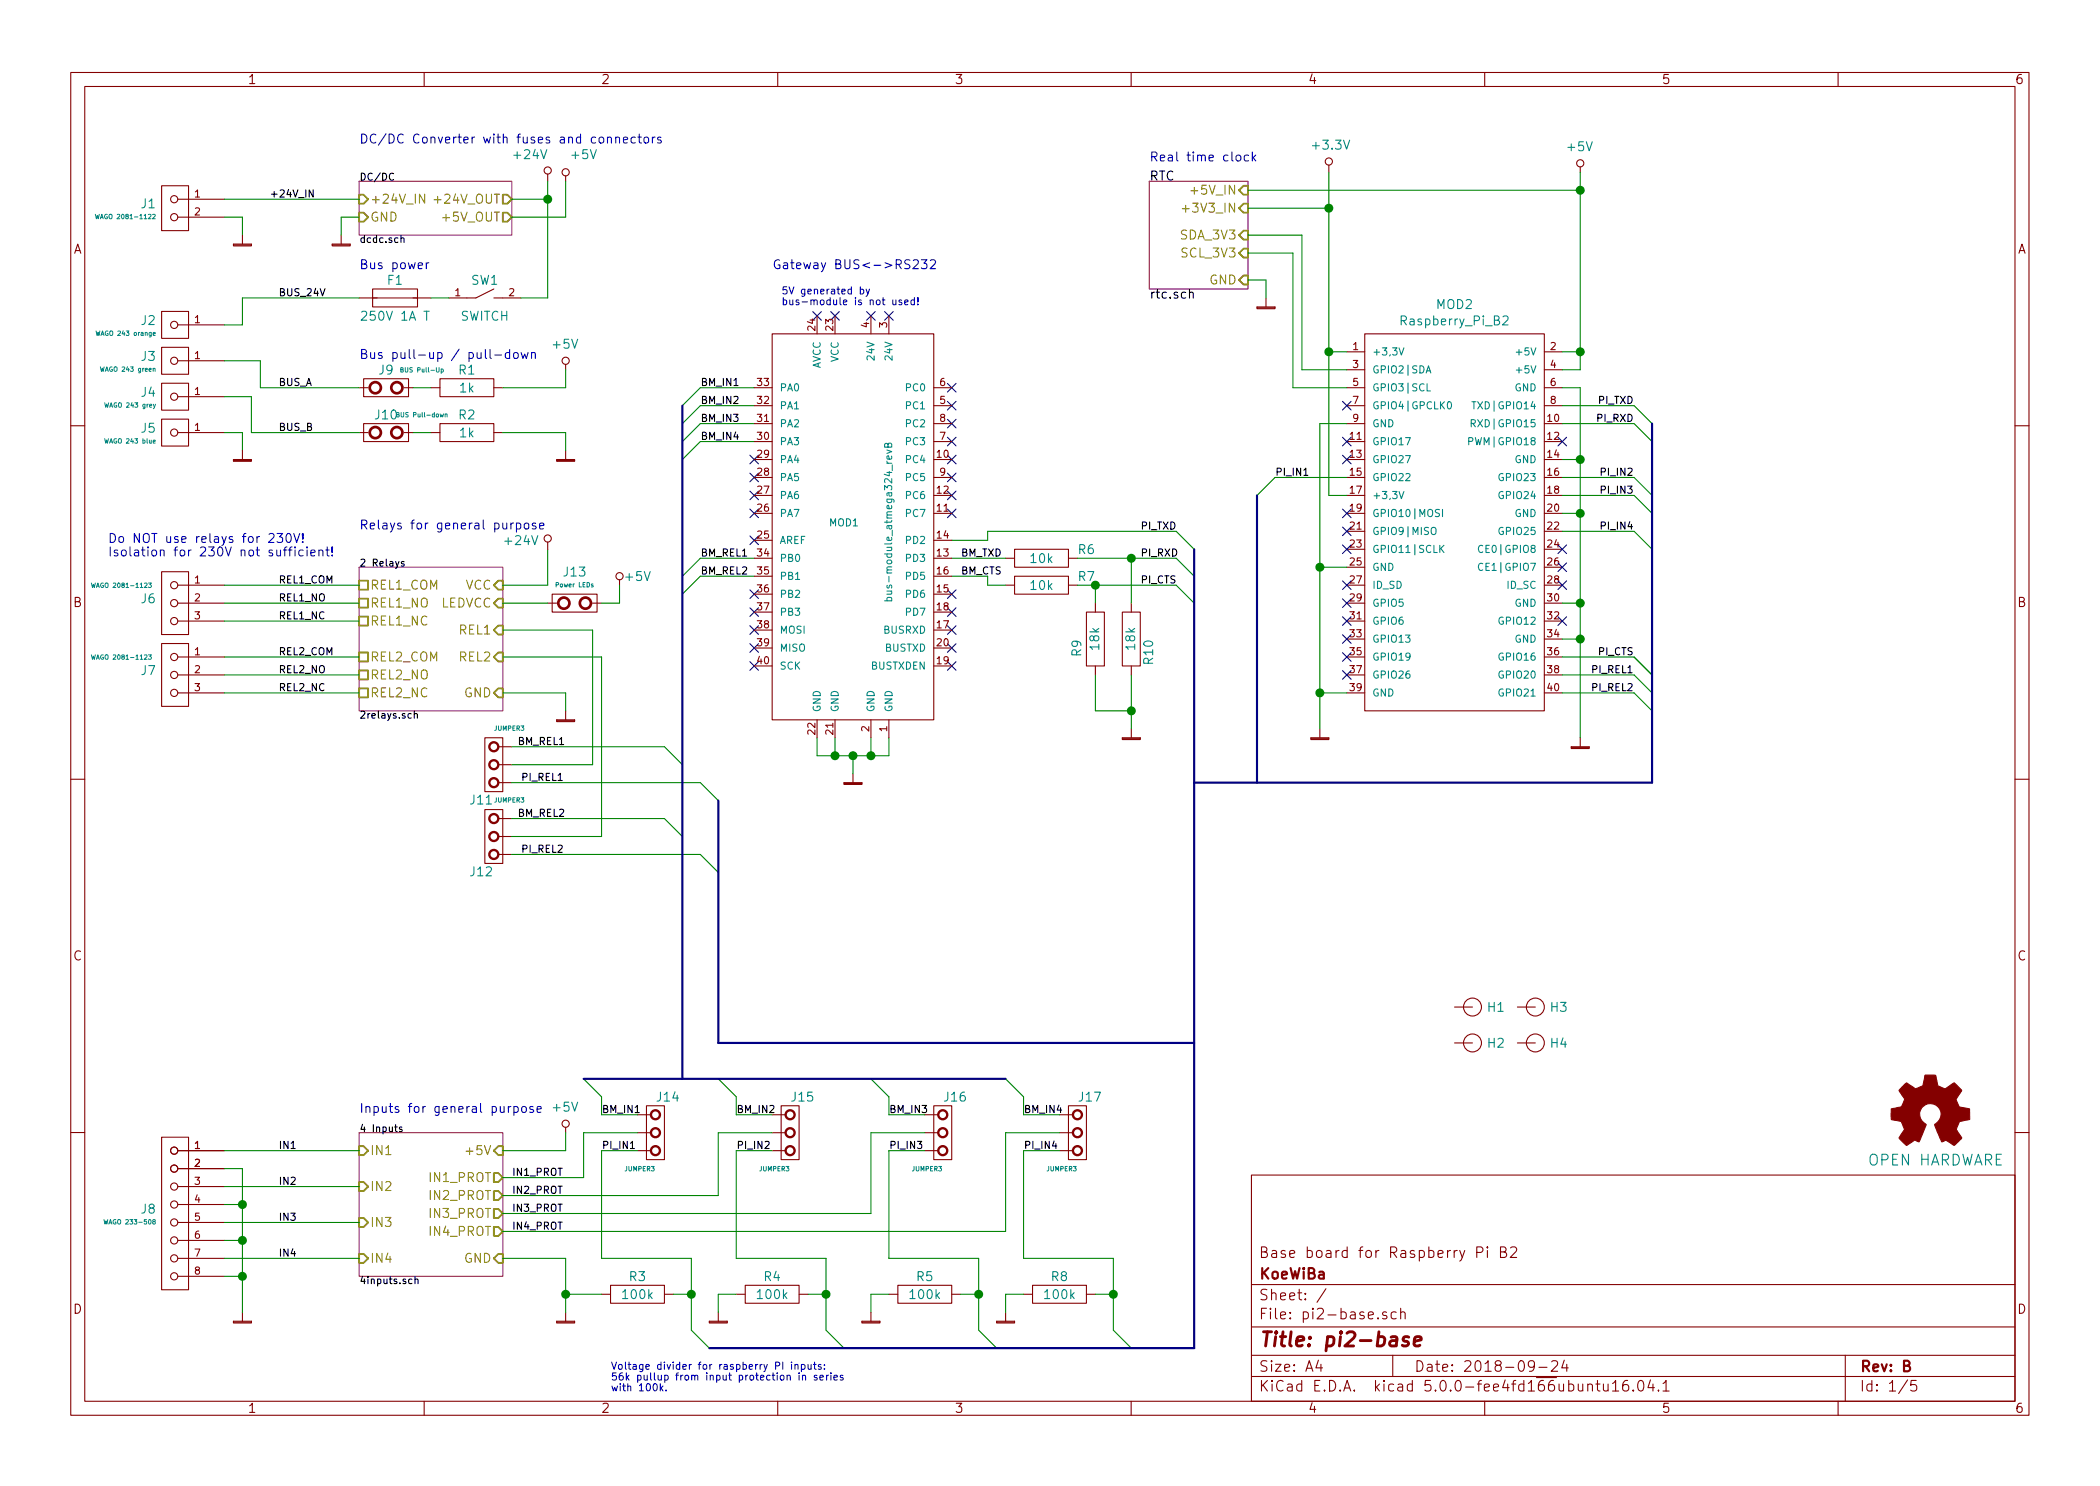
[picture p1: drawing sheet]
<svg xmlns="http://www.w3.org/2000/svg" width="297mm" height="210mm" viewBox="0 0 297 210" stroke-linecap="round" stroke-linejoin="round" font-family="sans-serif">
<g fill="none" stroke="#840000" stroke-width=".15">
<path d="M10 10.3h277v189.9h-277zM12 12.2h273v186.1h-273zM60 10.3v1.9M110 10.3v1.9M160 10.3v1.9M210 10.3v1.9M260 10.3v1.9M22.9 26.3h3.8v6.3h-3.8zM25.1 28.2h6.6M25.1 30.7h6.6M33 34.7h2.6M33 34.5h2.6v.3h-2.6z"/>
<path d="M34.3 33.3v1.2M47 34.7h2.5M47 34.5h2.5v.3h-2.5zM48.3 33.3v1.2M77.5 24.6v1M80 24.9v.7M188 23.4v1M223.5 23.6v.8M22.9 44.1h3.8v3.8h-3.8zM22.9 49.1h3.8v3.9h-3.8zM22.9 54.2h3.8v3.8h-3.8zM22.9 59.3h3.8v3.8h-3.8z"/>
<path d="M25.1 46h6.6M25.1 51h6.6M25.1 56.1h6.6M50.8 54.9h1.3M50.8 42.2h2.5M51.4 53.6h6.4v2.5h-6.4zM51.4 59.9h6.4v2.6h-6.4zM52.7 40.9h6.4v2.5h-6.4zM57.1 54.9h1.3M58.4 42.2h2.6M61 54.9h1.2M62.2 53.6h7.6v2.5h-7.6z"/>
<path d="M62.2 59.9h7.6v2.6h-7.6zM69.8 40.9l-2.5 1.3h-3.8M69.8 42.2h3.9M69.8 54.9h1.3M80 51.6v.7M106.7 59.9h2.5M106.7 54.9h2.5M106.7 57.4h2.5M109.2 47.2h22.9v54.6h-22.9zM115.6 44.7v2.5M118.1 44.7v2.5M123.2 44.7v2.5"/>
<path d="M125.7 44.7v2.5M132.1 59.9h2.5M132.1 54.9h2.5M132.1 57.4h2.5M177.8 43.6h2.5M177.8 43.4h2.5v.3h-2.5zM179.1 42.2v1.2M190.5 49.8h2.5M190.5 59.9h2.5M190.5 52.3h2.5M190.5 54.9h2.5M190.5 57.4h2.5"/>
<path d="M193 47.2h25.4v53.4h-25.4zM218.4 49.8h2.6M218.4 59.9h2.6M218.4 52.3h2.6M218.4 54.9h2.6M218.4 57.4h2.6M10 60.2h2M25.1 61.2h6.6M33 65.1h2.6M33 65h2.6v.3h-2.6zM34.3 63.7v1.3M50.8 61.2h1.3"/>
<path d="M57.1 61.2h1.3M61 61.2h1.2M69.8 61.2h1.3M77.5 76.7v1M78.7 65.1h2.6M78.7 65h2.6v.3h-2.6zM80 63.7v1.3M106.7 62.5h2.5M106.7 65h2.5M106.7 67.6h2.5M106.7 70.1h2.5M106.7 72.6h2.5"/>
<path d="M106.7 79h2.5M106.7 76.4h2.5M132.1 62.5h2.5M132.1 65h2.5M132.1 67.6h2.5M132.1 70.1h2.5M132.1 72.6h2.5M132.1 79h2.5M132.1 76.4h2.5M142.2 79h1.3M143.5 77.7h7.6v2.6h-7.6zM151.1 79h1.3"/>
<path d="M190.5 62.5h2.5M190.5 65h2.5M190.5 67.6h2.5M190.5 70.1h2.5M190.5 72.6h2.5M190.5 75.2h2.5M190.5 77.7h2.5M218.4 62.5h2.6M218.4 65h2.6M218.4 67.6h2.6M218.4 70.1h2.6M218.4 72.6h2.6"/>
<path d="M218.4 75.2h2.6M218.4 77.7h2.6M285 60.2h2M22.9 80.9h3.8v8.9h-3.8zM22.9 91.1h3.8v8.8h-3.8zM25.1 82.8h6.6M25.1 85.3h6.6M25.1 87.9h6.6M25.1 93h6.6M25.1 95.5h6.6M25.1 98h6.6M77.5 85.3h1.2"/>
<path d="M78.1 84.1h6.4v2.5h-6.4zM83.8 85.3h1.3M87.6 82v.8M106.7 84.1h2.5M106.7 81.5h2.5M106.7 89.1h2.5M106.7 86.6h2.5M106.7 94.2h2.5M106.7 91.7h2.5M132.1 84.1h2.5M132.1 81.5h2.5M132.1 89.1h2.5"/>
<path d="M132.1 86.6h2.5M132.1 94.2h2.5M132.1 91.7h2.5M142.2 82.8h1.3M143.5 81.5h7.6v2.6h-7.6zM151.1 82.8h1.3M153.7 86.6h2.5v7.6h-2.5zM154.9 85.3v1.3M154.9 94.2v1.3M158.7 86.6h2.6v7.6h-2.6zM160 85.3v1.3M160 94.2v1.3"/>
<path d="M190.5 80.3h2.5M190.5 82.8h2.5M190.5 85.3h2.5M190.5 87.9h2.5M190.5 90.4h2.5M190.5 93h2.5M190.5 95.5h2.5M190.5 98h2.5M218.4 80.3h2.6M218.4 82.8h2.6M218.4 85.3h2.6M218.4 87.9h2.6"/>
<path d="M218.4 90.4h2.6M218.4 93h2.6M218.4 95.5h2.6M218.4 98h2.6M10 110.3h2M68.6 104.4h2.5v7.6h-2.5zM68.6 114.5h2.5v7.7h-2.5zM70.5 105.7h1.9M70.5 110.7h1.9M70.5 108.2h1.9M70.5 115.8h1.9M70.5 118.4h1.9"/>
<path d="M78.7 102h2.6M78.7 101.8h2.6v.3h-2.6zM80 100.6v1.2M115.6 101.8v2.6M118.1 101.8v2.6M119.4 110.9h2.5M119.4 110.7h2.5v.3h-2.5zM120.6 109.5v1.2M123.2 101.8v2.6M125.7 101.8v2.6M158.7 104.5h2.6M158.7 104.4h2.6v.2h-2.6z"/>
<path d="M160 103.1v1.3M185.4 104.5h2.6M185.4 104.4h2.6v.2h-2.6zM186.7 103.1v1.3M222.2 105.8h2.6M222.2 105.7h2.6v.2h-2.6zM223.5 104.4v1.3M285 110.3h2M70.5 120.9h1.9M80 159.5v.8M90.2 157.7h1.9M91.4 156.5h2.6v7.6h-2.6z"/>
<path d="M109.2 157.7h1.9M110.5 156.5h2.5v7.6h-2.5zM130.8 157.7h1.9M132.1 156.5h2.5v7.6h-2.5zM149.9 157.7h1.9M151.1 156.5h2.6v7.6h-2.6zM205.7 142.5h2.6M205.7 147.6h2.6M214.6 142.5h2.6M214.6 147.6h2.6M10 160.2h2M22.9 160.9h3.8v21.6h-3.8z"/>
<path d="M25.1 162.8h6.6M25.1 165.3h6.6M25.1 167.9h6.6M25.1 170.4h6.6M25.1 173h6.6M25.1 175.5h6.6M25.1 178h6.6M90.2 160.3h1.9M90.2 162.8h1.9M109.2 160.3h1.9M109.2 162.8h1.9M130.8 160.3h1.9"/>
<path d="M130.8 162.8h1.9M149.9 160.3h1.9M149.9 162.8h1.9M177 166.3h108v32h-108zM208.9 177.2h.6a.41 .41 0 0 0 .3-.4 .41 .41 0 0 0-.3-.4h-.6v1.5M210.4 176.4l-.1 .1 .1 .1 .1-.1-.1-.1v.2M210.4 176.9v1M212.2 177.1h.7a.36 .36 0 0 0 .1-.4 .36 .36 0 0 0-.2-.3h-.6v1.5h.6a.4 .4 0 0 0 .3-.4 .4 .4 0 0 0-.3-.4M213.7 176.6l.2-.2 .5 .1a.4 .4 0 0 1 .1 .6l-.9 .8h.9M285 160.2h2M25.1 180.6h6.6M33 187.1h2.6"/>
<path d="M33 186.9h2.6v.3h-2.6zM34.3 185.7v1.2M60 198.3v1.9M78.7 187.1h2.6M78.7 186.9h2.6v.3h-2.6zM80 185.7v1.2M85.1 183.1h1.3M86.4 181.9h7.6v2.5h-7.6zM94 183.1h1.2M100.3 187.1h2.6M100.3 186.9h2.6v.3h-2.6zM101.6 185.7v1.2"/>
<path d="M104.1 183.1h1.3M105.4 181.9h7.6v2.5h-7.6zM110 198.3v1.9M113 183.1h1.3M121.9 187.1h2.6M121.9 186.9h2.6v.3h-2.6zM123.2 185.7v1.2M125.7 183.1h1.3M127 181.9h7.6v2.5h-7.6zM134.6 183.1h1.3M141 187.1h2.5M141 186.9h2.5v.3h-2.5z"/>
<path d="M142.2 185.7v1.2M144.8 183.1h1.2M146 181.9h7.7v2.5h-7.7zM153.7 183.1h1.2M160 198.3v1.9M177 194.8h108M177 191.8h108M177 187.8h108M177 181.8h108M186.5 192.5l-.4 1h1M186.8 193v1M187.6 182.3l-1.3 2"/>
<path d="M194.9 186.5v.1l-.1-.1h.1v.1M196.1 185.7l-.3-.1-.2 .3a.48 .48 0 0 0 .5 .3l.1 .1-.1 .2-.1 .1-.4-.1M197 191.8v3M197.5 185.7a.53 .53 0 0 0-.7 0v.8a.53 .53 0 0 0 .7 0M198.1 185.7a.38 .38 0 0 1 .7 .1v.8M198.1 185.1v1.5M210 198.3v1.9M217 193.2l-.1 .2a.48 .48 0 0 1-.6-.1l-.1-.5a.48 .48 0 0 1 .7-.2l.1 .1a1.19 1.19 0 0 1-.2 1.2l-.5 .1M217.7 193.5h1.1M219.5 192.7l.2-.2h.3a.41 .41 0 0 1 .3 .7l-.9 .8h.9M221.3 192.5l-.4 1h.9M221.6 193v1"/>
<path d="M224.6 196a.41 .41 0 0 1 .6 0v.8M225.7 195.8h.6M226 195.3v1.3l.2 .2h.1M226.8 195.8v.8a.39 .39 0 0 0 .7 .1M227.5 195.8v1M228.1 195.8l.4-.5v1.5M228.1 196.8h.9M230.2 195.3a.59 .59 0 0 0-.7 .7l.1 .7 .2 .1h.3l.2-.1 .1-.5-.2-.2-.4-.1-.3 .3M231 196.7h.1l-.1 .1-.1-.1h.1v.1M231.8 195.5a.35 .35 0 0 1 .4-.2 .35 .35 0 0 1 .2 .3 .78 .78 0 0 1-.4 1.2 .87 .87 0 0 1-.2-1.3zM233.5 195.2l-.4 1.1h.9M233.8 195.8v1"/>
<path d="M234.6 196.7v.1l-.1-.1h.1v.1M235.2 195.8l.5-.5v1.5M235.2 196.8h.9M260 198.3v1.9M261 191.8v6.5M269.8 195.2l-1.2 2M271 195.3h-.7v.7a.62 .62 0 0 1 .7 0l.1 .2-.1 .5-.2 .1h-.3l-.2-.1"/>
<circle cx="24.6" cy="30.7" r=".51"/>
<circle cx="24.6" cy="28.2" r=".51"/>
<circle cx="77.5" cy="24.1" r=".51"/>
<circle cx="80" cy="24.4" r=".51"/>
<circle cx="188" cy="22.9" r=".51"/>
<circle cx="223.5" cy="23.1" r=".51"/>
<circle cx="24.6" cy="46" r=".51"/>
<circle cx="24.6" cy="56.1" r=".51"/>
<circle cx="24.6" cy="51" r=".51"/>
<circle cx="80" cy="51" r=".51"/>
<circle cx="24.6" cy="61.2" r=".51"/>
<circle cx="77.5" cy="76.2" r=".51"/>
<circle cx="24.6" cy="95.5" r=".51"/>
<circle cx="24.6" cy="87.9" r=".51"/>
<circle cx="24.6" cy="98" r=".51"/>
<circle cx="24.6" cy="93" r=".51"/>
<circle cx="24.6" cy="82.8" r=".51"/>
<circle cx="24.6" cy="85.3" r=".51"/>
<circle cx="87.6" cy="81.5" r=".51"/>
<circle cx="80" cy="159" r=".51"/>
<circle cx="208.3" cy="142.5" r="1.27"/>
<circle cx="208.3" cy="147.6" r="1.27"/>
<circle cx="217.2" cy="147.6" r="1.27"/>
<circle cx="217.2" cy="142.5" r="1.27"/>
<circle cx="24.6" cy="167.9" r=".51"/>
<circle cx="24.6" cy="162.8" r=".51"/>
<circle cx="24.6" cy="165.3" r=".51"/>
<circle cx="24.6" cy="170.4" r=".51"/>
<circle cx="24.6" cy="173" r=".51"/>
<circle cx="24.6" cy="175.5" r=".51"/>
<circle cx="24.6" cy="178" r=".51"/>
<circle cx="24.6" cy="180.6" r=".51"/>
</g>
<path d="M199.3 189.2l-.5-.1-.2 .1-.1 .3 .2 .3 .5 .1v.3l-.1 .1-.2 .1-.6-.1M200.1 189.8l.9-.2v-.4l-.6-.1-.2 .1-.1 .2-.1 .8 .1 .1 .2 .1 .5-.1" fill="none" stroke="#840000" stroke-width=".41"/>
<g fill="none" stroke="#008484" stroke-width=".15">
<path d="M51.2 44.2l.1-.2h.3l.2 .2 .1 .2-.1 .2-.7 .7h.8M60 44h.7M197.9 49.2l.3 1 .4-1M201.7 52.8l.4-1 .3 1M201.8 52.5h.5M201.9 54.3v1h.4M204.8 56.9l.2-.1a.53 .53 0 0 1 .3 .5 .53 .53 0 0 1-.3 .6l-.2-.1-.1-.4zM208.1 59.9h.5l.1-.2-.1-.2-.5-.1v1M208.2 56.8h.6M208.3 59.9l.4 .5M208.5 56.8v1.1M212.6 44.8l.2-.1h.3l.2 .1v.3v.2l-.8 .7h.8"/>
<path d="M125.5 63.7l.6 .2-.6 .3M125.6 62.9l.2-.2h.2l.1 .2v.4h-1l.1-.5 .2-.1 .2 .1v.5M126.1 64.5v.3l-.1 .2-.5-.1v-.4h.2l.1 .5M197.9 69.5l.3 1.1 .4-1.1M202.5 74.7l.2-.1a.35 .35 0 0 1 .4 .3v.6a.34 .34 0 0 1-.6 0zM203.6 72.1l-.5 .1v.3l.4 .1 .1 .3-.2 .2-.4-.1M203.8 77.6l.4 .6M204 72.1v1M204.2 77.2l-.5 .5M207.7 62.5l.5-.1 .1-.2v-.2l-.6-.1v1M209.7 77.2a.4 .4 0 0 0-.5 0 .4 .4 0 0 0-.1 .5l.2 .4 .2 .1 .2-.1M209.7 79.8a.4 .4 0 0 0-.5 0 .4 .4 0 0 0-.1 .5l.2 .4h.2l.2-.1"/>
<path d="M125.1 85h1M125.5 85v-.3l.2-.2 .4 .1v.4"/>
</g>
<path d="M50.8 25.6h21.6v7.7h-21.6zM162.6 25.6h13.9v15.3h-13.9zM50.8 80.3h20.3v20.3h-20.3zM50.8 160.3h20.3v20.3h-20.3z" fill="none" stroke="#840084" stroke-width=".15"/>
<g fill="none" stroke="#000" stroke-width=".15">
<path d="M44.3 26.9v1l-.6-1v1M55.7 24.6a.45 .45 0 0 0-.6 .4 .45 .45 0 0 0 .5 .4h.1M56.7 33.7h.4v.6M56.7 33.3v1M103.8 54.6h.6M168.2 41.5l.1-.1a.31 .31 0 0 1 .5 .1v.7M57.1 79.5l-.2-.1-.1 .2v.1l.3 .1v.3h-.3M184.4 67.3h.6M58.6 101h.4v.6M58.6 100.6v1M55.8 159.5h.4M56 159.1v.9l.2 .1"/>
<path d="M56.8 159.5h-.2l-.1 .1v.1l.3 .1v.3h-.3M89.8 157.4h.6M89.2 162.5h.5M58.3 181h-.3l-.2 .1 .1 .5h.4M58.7 181h.4v.6M58.7 180.6v1"/>
</g>
<g fill="none" stroke="#848400" stroke-width=".25">
<path d="M50.8 27.6h.6l.7 .6-.7 .6h-.6zM50.8 30.1h.6l.7 .6-.7 .7h-.6zM71.1 27.6h.7l.6 .6-.6 .6h-.7zM71.1 30.1h.7l.6 .6-.6 .7h-.7zM175.3 35.8l.6-.6h.6v1.2h-.6zM175.3 33.3l.6-.7h.6v1.3h-.6zM175.3 29.5l.6-.7h.6v1.3h-.6zM175.3 26.9l.6-.6h.6v1.3h-.6zM175.3 39.6l.6-.6h.6v1.3h-.6zM50.8 97.4h1.3v1.3h-1.3zM50.8 94.9h1.3v1.2h-1.3zM50.8 92.3h1.3v1.3h-1.3z"/>
<path d="M50.8 82.2h1.3v1.2h-1.3zM50.8 84.7h1.3v1.3h-1.3zM50.8 87.2h1.3v1.3h-1.3zM69.8 85.3l.7-.6h.6v1.3h-.6zM70.5 97.4h.6v1.3h-.6l-.7-.7zM70.5 82.2h.6v1.2h-.6l-.7-.6zM70.5 92.3h.6v1.3h-.6l-.7-.6zM70.5 88.5h.6v1.3h-.6l-.7-.7zM50.8 162.2h.6l.7 .6-.7 .6h-.6zM50.8 167.3h.6l.7 .6-.7 .6h-.6zM50.8 172.3h.6l.7 .7-.7 .6h-.6zM50.8 177.4h.6l.7 .6-.7 .7h-.6z"/>
<path d="M69.8 178l.7-.6h.6v1.3h-.6zM69.8 166h.7l.6 .6-.6 .7h-.7zM69.8 168.5h.7l.6 .7-.6 .6h-.7zM69.8 171.1h.7l.6 .6-.6 .6h-.7zM69.8 173.6h.7l.6 .6-.6 .7h-.7zM70.5 162.2h.6v1.2h-.6l-.7-.6z"/>
</g>
<path d="M60.1 27.5v1.2l-.8-1.2v1.2M61.4 28.3h1M167.2 29.5h1M168.5 27h.9" fill="none" stroke="#848400" stroke-width=".15"/>
<g fill="none" stroke="#000084" stroke-width=".15">
<path d="M115 44.1l1.2 1.2M116.2 44.1l-1.2 1.2M117.5 44.1l1.2 1.2M118.7 44.1l-1.2 1.2M122.6 44.1l1.2 1.2M123.8 44.1l-1.2 1.2M125.1 44.1l1.2 1.2M126.3 44.1l-1.2 1.2M134 54.2l1.2 1.3M134 56.8l1.2 1.2M134 59.3l1.2 1.2M135.2 54.2l-1.2 1.3"/>
<path d="M135.2 56.8l-1.2 1.2M135.2 59.3l-1.2 1.2M189.9 56.8l1.2 1.2M191.1 56.8l-1.2 1.2M106.1 75.8l1.2 1.3M106.1 72l1.2 1.2M106.1 69.5l1.2 1.2M106.1 66.9l1.2 1.3M106.1 64.4l1.2 1.2M107.3 75.8l-1.2 1.3M107.3 72l-1.2 1.2M107.3 69.5l-1.2 1.2"/>
<path d="M107.3 66.9l-1.2 1.3M107.3 64.4l-1.2 1.2M134 61.9l1.2 1.2M134 64.4l1.2 1.2M134 66.9l1.2 1.3M134 69.5l1.2 1.2M134 72l1.2 1.2M135.2 61.9l-1.2 1.2M135.2 64.4l-1.2 1.2M135.2 66.9l-1.2 1.3M135.2 69.5l-1.2 1.2M135.2 72l-1.2 1.2"/>
<path d="M189.9 61.9l1.2 1.2M189.9 64.4l1.2 1.2M189.9 72l1.2 1.2M189.9 74.6l1.2 1.2M189.9 77.1l1.2 1.2M191.1 61.9l-1.2 1.2M191.1 64.4l-1.2 1.2M191.1 72l-1.2 1.2M191.1 74.6l-1.2 1.2M191.1 77.1l-1.2 1.2M220.4 79.6l1.2 1.3M220.4 77.1l1.2 1.2"/>
<path d="M220.4 61.9l1.2 1.2M221.6 61.9l-1.2 1.2M221.6 79.6l-1.2 1.3M221.6 77.1l-1.2 1.2M106.1 93.6l1.2 1.2M106.1 91.1l1.2 1.2M106.1 88.5l1.2 1.3M106.1 83.5l1.2 1.2M106.1 86l1.2 1.2M107.3 93.6l-1.2 1.2M107.3 91.1l-1.2 1.2M107.3 88.5l-1.2 1.3"/>
<path d="M107.3 83.5l-1.2 1.2M107.3 86l-1.2 1.2M134 86l1.2 1.2M134 83.5l1.2 1.2M134 88.5l1.2 1.3M134 91.1l1.2 1.2M134 93.6l1.2 1.2M135.2 86l-1.2 1.2M135.2 83.5l-1.2 1.2M135.2 88.5l-1.2 1.3M135.2 91.1l-1.2 1.2M135.2 93.6l-1.2 1.2"/>
<path d="M189.9 82.2l1.2 1.2M189.9 84.7l1.2 1.2M189.9 87.3l1.2 1.2M189.9 89.8l1.2 1.2M189.9 92.3l1.2 1.3M189.9 94.9l1.2 1.2M191.1 82.2l-1.2 1.2M191.1 84.7l-1.2 1.2M191.1 87.3l-1.2 1.2M191.1 89.8l-1.2 1.2M191.1 92.3l-1.2 1.3M191.1 94.9l-1.2 1.2"/>
<path d="M220.4 82.2l1.2 1.2M220.4 87.3l1.2 1.2M221.6 82.2l-1.2 1.2M221.6 87.3l-1.2 1.2"/>
</g>
<g fill="none" stroke="#0000c2" stroke-width=".15">
<path d="M85.9 19.5h.1a.31 .31 0 0 1 .5 .1v.6M87.1 19.5a.31 .31 0 0 1 .5 .1v.6M87.1 19.4v.8M88.2 19.8l.6-.1-.1-.2-.3-.1-.2 .2v.6h.5M89.9 19.5l-.4-.1-.2 .2v.4l.1 .2h.5M90.2 19.4h.5M90.4 19v1.1l.1 .1h.2M91.1 19.5l.2-.1 .4 .1v.5l-.1 .2h-.3l-.2-.1zM92.3 19.4v.8M92.7 19.4l-.3 .1-.1 .1M93.5 19.5a.31 .31 0 0 0-.5 .1l.1 .2h.3l.1 .2-.1 .2h-.4M60.3 37.2v.8"/>
<path d="M60.7 37.2h-.3l-.1 .2M129.2 36.9l.2-.2h.3l.1 .2 .1 .2-.1 .2-.7 .7h.8M130.3 36.7h.8l-.4 .5 .4 .2v.5l-.2 .1h-.4l-.2-.1M131.6 36.9l.2-.2h.3l.2 .2v.2v.2l-.8 .7h.8M175 22l.3-.1 .2 .3v.3l-.1 .2-.3 .1-.3-.3v-.3zM176.6 22l-.4-.1-.2 .3 .1 .5h.5M177.1 21.5v1.3M177.3 22.3l.3 .5M177.6 21.9l-.5 .5M69.3 49.4v1.1l.2 .2M70 50.2h.9M72.1 49.9h-.4l-.2 .2v.4l.1 .2h.5"/>
<path d="M72.1 49.4v1.3M72.7 49.9h.4l.2 .2v.4l-.1 .2h-.3l-.2-.1-.1-.5zM73.7 49.9l.3 .8 .2-.6 .2 .6 .3-.8M75.2 50v-.1a.31 .31 0 0 1 .5 .2v.6M75.2 49.9v.8M121.7 41l.3-.1 .2 .2-.1 .4h-.4M121.7 40.6v1M122.5 40.9l.3 .7M123 40.9l-.3 .9-.2 .1M126.3 42.4v.7h.3l.1-.1M126.7 42.4v.7M127.5 42.5a.23 .23 0 0 0-.2-.1 .23 .23 0 0 0-.1 .2l.4 .3-.2 .2h-.2"/>
<path d="M128 42.8l.4-.1v-.2l-.3-.1-.1 .2v.5h.4M129.3 42.5l-.3-.1-.1 .2v.5h.4M129.3 42.1v1M129.8 43v.1M129.8 42.1v.6M38 75.6l.2-.1h.3l.2 .1 .1 .2-.1 .2-.7 .8h.8M39.2 75.5h.8l-.5 .5 .4 .1v.5l-.2 .2h-.3l-.2-.2M40.1 77.8h.5M40.6 75.6a.28 .28 0 0 1 .3-.1 .28 .28 0 0 1 .2 .2 .64 .64 0 0 1-.3 1.1l-.3-.3v-.2zM40.6 77.4l-.3 .2v1.1M40.8 77.8h.5M41.3 77.4l-.3 .2v1.1"/>
<path d="M41.6 75.5l.4 1.3 .4-1.3M41.7 77.4v.1M41.7 77.8v.9M42.8 76.6v.2l-.1-.1 .1-.1v.2M42.8 75.5v.8l.1-.7-.1-.1-.1 .1 .1 .7M42.9 77.9l-.4-.1-.2 .2v.4l.1 .2h.5M43.4 77.4v.1h.1l-.1-.1v.1M43.4 77.8v.9M44 78.2l.6-.1-.1-.2-.4-.1-.1 .2v.6h.5M45.1 77.9l.2-.1 .3 .1 .1 .8M45.1 77.8v.9M46.1 77.8h.5"/>
<path d="M46.3 77.4v1.1v.1l.3 .1M47 78.5v.2M47 77.4v.8M72.6 74l-.2 .1-.1 .1M73.1 74.1l.3-.1 .3 .2v.4l-.2 .2h-.4M73.1 74v1.3M74.3 74.1l.3-.1 .2 .1v.5l-.1 .2h-.3l-.3-.2v-.4zM75.8 74.1a.32 .32 0 0 0-.5 .1l.1 .2h.3l.1 .2-.1 .2h-.4M76.3 74.4l.6-.1v-.2l-.4-.1-.2 .2 .1 .6h.5M72.3 156.6h-.3l-.1 .2M72.7 156.6h.4l.2 .2v.4l-.1 .1h-.5M72.7 156.6v1.2"/>
<path d="M73.8 156.7l.2-.1 .4 .1v.5l-.1 .1-.3 .1-.2-.1zM75.4 156.6a.31 .31 0 0 0-.5 .1l.1 .2 .3 .1 .2 .2-.2 .2-.4-.1M76 157l.6-.1-.1-.3h-.4l-.1 .1v.6h.5M93.4 195.8v1M93.5 196.4l.3 .4M93.8 196.1l-.4 .4M94.2 196.7v.1M112 192.7v.1M112 193.1v.6M112.4 193.2l.2-.1h.3v.6M112.4 193.1v.6M113 194.3h.1"/>
<path d="M113 194.6v.7M113.4 193.1h.3l.2 .2-.1 .4h-.4M113.4 193.1v1M113.5 194.7l.2-.1h.2v.7M113.5 194.6v.7M114.3 193.1l.1 .6h.2l.1-.1M114.7 193.1v.6M115.1 193.1h.3M115.2 192.7v.9l.2 .1M115.5 194.6a.23 .23 0 0 0-.2 0 .23 .23 0 0 0-.1 .2l.4 .3-.2 .2-.2-.1M116 194.9l.5-.1-.1-.2h-.3l-.1 .1v.5h.4M116.1 193.1a.23 .23 0 0 0-.2 0 .23 .23 0 0 0-.2 .2l.5 .2-.2 .2h-.3"/>
<path d="M116.6 193.6v.1M116.6 193.1v.1M116.9 194.6v.7M117.2 194.6h-.2l-.1 .2M117.5 194.3h.1M117.5 194.6v.7M118 194.9l.4-.1v-.2h-.3l-.1 .1v.5h.4M119.2 194.6h-.2l-.2 .1 .2 .2 .2 .1v.2h-.4"/>
</g>
<g fill="none" stroke="#008400" stroke-width=".15">
<path d="M31.7 28.2h19.1M31.7 30.7h2.6v2.6M50.8 30.7h-2.5v2.6M72.4 28.2h5.1M77.5 25.6v16.6h-3.8M80 25.6v5.1h-7.6M176.5 33.3h7.6v19h6.4M176.5 35.8h6.4v19.1h7.6M176.5 29.5h11.5M176.5 26.9h47M176.5 39.6h2.6v2.6M188 24.4v45.7h2.5"/>
<path d="M223.5 24.4v27.9h-2.5M31.7 51h5.1v3.9h14M31.7 56.1h3.9v5.1h15.2M50.8 42.2h-16.5v3.8h-2.6M58.4 54.9h2.6M61 42.2h2.5M80 52.3v2.6h-8.9M106.7 59.9h-7.6l-2.6 2.6M106.7 54.9h-7.6l-2.6 2.5M106.7 57.4h-7.6l-2.6 2.5M188 49.8h2.5M190.5 59.9h-3.8v43.2"/>
<path d="M221 57.4h10.1l2.6 2.5M221 59.9h10.1l2.6 2.6M221 49.8h2.5M221 54.9h2.5v49.5M31.7 61.2h2.6v2.5M58.4 61.2h2.6M71.1 61.2h8.9v2.5M77.5 77.7v5.1h-6.4M106.7 79h-7.6l-2.6 2.5M106.7 62.5h-7.6l-2.6 2.5M134.6 76.4h5.1v-1.2h26.7l2.5 2.5M134.6 79h7.6"/>
<path d="M152.4 79h14l2.5 2.5M160 79v6.3M190.5 67.6h-10.2l-2.5 2.5M221 70.1h10.1l2.6 2.5M221 72.6h2.5M221 65h2.5M221 75.2h10.1l2.6 2.5M221 67.6h10.1l2.6 2.5M31.7 98h19.1M31.7 85.3h19.1M31.7 82.8h19.1M31.7 87.9h19.1"/>
<path d="M31.7 93h19.1M31.7 95.5h19.1M71.1 98h8.9v2.6M71.1 85.3h6.4M71.1 93h14v25.4h-12.7M71.1 89.1h12.7v19.1h-11.4M87.6 82.8v2.5h-2.5M106.7 81.5h-7.6l-2.6 2.6M134.6 81.5h5.1v1.3h2.5M154.9 85.3v-2.5h11.5l2.5 2.5M154.9 95.5v5.1h5.1M160 95.5v7.6"/>
<path d="M186.7 98h3.8M186.7 80.3h3.8M221 98h10.1l2.6 2.6M221 90.4h2.5M221 85.3h2.5M221 93h10.1l2.6 2.5M221 95.5h10.1l2.6 2.5M72.4 105.7h21.6l2.5 2.5M72.4 115.8h21.6l2.5 2.6M72.4 110.7h26.7l2.5 2.6M115.6 104.4v2.5h10.1v-2.5M118.1 104.4v2.5"/>
<path d="M120.6 106.9v2.6M123.2 104.4v2.5M72.4 120.9h26.7l2.5 2.5M82.5 152.6l2.6 2.6v2.5h5.1M101.6 152.6l2.5 2.6v2.5h5.1M123.2 152.6l2.5 2.6v2.5h5.1M142.2 152.6l2.6 2.6v2.5h5.1M31.7 165.3h2.6v20.4M31.7 162.8h19.1M31.7 167.9h19.1M31.7 173h19.1M31.7 178h19.1"/>
<path d="M31.7 175.5h2.6M31.7 170.4h2.6M71.1 178h8.9v7.7M80 160.3v2.5h-8.9M90.2 162.8h-5.1v15.2h12.7v10.2l2.5 2.5M90.2 160.3h-7.7v6.3h-11.4M109.2 162.8h-5.1v15.2h12.7v10.2l2.6 2.5M109.2 160.3h-7.6v8.9h-30.5M130.8 162.8h-5.1v15.2h12.7v10.2l2.6 2.5M130.8 160.3h-7.6v11.4h-52.1M149.9 162.8h-5.1v15.2h12.7v10.2l2.5 2.5M149.9 160.3h-7.7v13.9h-71.1"/>
<path d="M31.7 180.6h2.6M80 183.1h5.1M95.2 183.1h2.6M104.1 183.1h-2.5v2.6M114.3 183.1h2.5M125.7 183.1h-2.5v2.6M135.9 183.1h2.5M144.8 183.1h-2.6v2.6M154.9 183.1h2.6"/>
</g>
<path d="M52.7 42.2h6.4" fill="none" stroke="#840000" stroke-width=".14"/>
<g fill="none" stroke="#840000" stroke-width=".38">
<circle cx="53.1" cy="54.9" r=".79"/>
<circle cx="56.1" cy="54.9" r=".79"/>
<circle cx="53.1" cy="61.2" r=".79"/>
<circle cx="56.1" cy="61.2" r=".79"/>
<circle cx="79.8" cy="85.3" r=".79"/>
<circle cx="82.8" cy="85.3" r=".79"/>
</g>
<g fill="none" stroke="#008484" stroke-width=".14">
<path d="M13.5 30.3l.1 .7 .2-.5 .1 .5 .1-.7M21.6 30.4l.2-.1 .2 .2-.4 .5h.4M13.6 46.8l.1 .7 .2-.5 .1 .5 .1-.7M14.2 51.9l.2 .6 .1-.4 .1 .4 .1-.6M21.7 47.2h.3l-.1-.1-.2-.1v.1v.3h.2M21.7 52.2l.2-.1v.4M22 57.2l-.3 .6M56.7 52.3h.2l.1-.2-.3-.1v.6h.2l.1-.2-.1-.1M62.3 58.6l.1 .4 .1-.3 .1 .3 .1-.4M62.4 52.6h.2l.1-.1-.1-.3h-.2v.7M63 58.6h.2v.4M63 58.6v.4"/>
<path d="M14.8 62.1l.2 .6 .1-.5 .1 .5 .1-.6M21.7 62.5l.3-.1-.1-.1h-.1l-.1 .1v.3h.2M12.9 82.5l.2 .6 .1-.4 .1 .4 .2-.6M12.9 92.7l.2 .6 .1-.5 .1 .5 .2-.6M21 82.5h.4l-.2 .2 .2 .1v.2l-.1 .1h-.3M21 92.7h.4l-.2 .2 .2 .1v.2l-.1 .1-.3-.1M83.9 82.6h-.2l-.1 .1 .3 .3-.1 .1-.2-.1M14.7 172.6l.2 .6 .1-.5 .1 .5 .1-.6M21.7 172.8l-.1-.1 .1-.1h.2v.2l-.3 .1 .1 .3 .3-.1-.2-.3"/>
</g>
<g fill="#008400" stroke="#008400" stroke-width=".25">
<circle cx="188" cy="49.8" r=".51"/>
<circle cx="186.7" cy="80.3" r=".51"/>
<circle cx="186.7" cy="98" r=".51"/>
<circle cx="223.5" cy="49.8" r=".51"/>
<circle cx="223.5" cy="90.4" r=".51"/>
<circle cx="223.5" cy="85.3" r=".51"/>
<circle cx="223.5" cy="72.6" r=".51"/>
<circle cx="223.5" cy="65" r=".51"/>
<circle cx="118.1" cy="106.9" r=".51"/>
<circle cx="123.2" cy="106.9" r=".51"/>
<circle cx="120.7" cy="106.9" r=".51"/>
<circle cx="223.5" cy="26.9" r=".51"/>
<circle cx="188" cy="29.5" r=".51"/>
<circle cx="160" cy="100.6" r=".51"/>
<circle cx="154.9" cy="82.8" r=".51"/>
<circle cx="160" cy="79" r=".51"/>
<circle cx="77.5" cy="28.2" r=".51"/>
<circle cx="34.3" cy="180.6" r=".51"/>
<circle cx="34.3" cy="175.5" r=".51"/>
<circle cx="34.3" cy="170.4" r=".51"/>
<circle cx="97.8" cy="183.1" r=".51"/>
<circle cx="116.8" cy="183.1" r=".51"/>
<circle cx="138.4" cy="183.1" r=".51"/>
<circle cx="157.5" cy="183.1" r=".51"/>
<circle cx="80" cy="183.1" r=".51"/>
</g>
<path d="M96.5 57.4v95.2M233.7 59.9v50.8h-64.8M168.9 77.7v113h-68.6M177.8 70.1v40.6M101.6 113.3v34.3h67.3M82.5 152.6h59.7" fill="none" stroke="#000084" stroke-width=".3"/>
<g fill="none" stroke="#840000" stroke-width=".33">
<circle cx="69.8" cy="115.8" r=".63"/>
<circle cx="69.8" cy="110.7" r=".63"/>
<circle cx="69.8" cy="108.2" r=".63"/>
<circle cx="69.8" cy="105.7" r=".63"/>
<circle cx="69.8" cy="118.4" r=".63"/>
<circle cx="69.8" cy="120.9" r=".63"/>
<circle cx="92.7" cy="157.7" r=".63"/>
<circle cx="111.8" cy="157.7" r=".63"/>
<circle cx="133.3" cy="157.7" r=".63"/>
<circle cx="152.4" cy="157.7" r=".63"/>
<circle cx="92.7" cy="162.8" r=".63"/>
<circle cx="92.7" cy="160.3" r=".63"/>
<circle cx="111.8" cy="160.3" r=".63"/>
<circle cx="111.8" cy="162.8" r=".63"/>
<circle cx="133.3" cy="160.3" r=".63"/>
<circle cx="133.3" cy="162.8" r=".63"/>
<circle cx="152.4" cy="160.3" r=".63"/>
<circle cx="152.4" cy="162.8" r=".63"/>
</g>
<path d="M269.1 153.7l.6-.5 1.2 .8h.3l.8-.4 .3-1.5h1.3h.2l.3 1.5 1 .5 1.3-.9 1.1 1-.2 .3a1.79 1.79 0 0 0-.6 1.2l.4 .9 1.5 .3v1.5l-1.4 .3-.5 1.1 .8 1.2-.1 .2-1 .9-1.2-.8-.5 .3-1.1-2.5a1.54 1.54 0 0 0 .4-2.6 1.54 1.54 0 0 0-2.5 1 1.97 1.97 0 0 0 1 1.6l-1.1 2.5-.6-.3-1.2 .7-1-1 .8-1.2-.5-1.1-1.4-.3v-1.5l1.2-.2a.83 .83 0 0 0 .6-.8l.1-.4-.8-1.2z" fill="#840000" stroke="#840000" stroke-width=".15"/>
<text font-size="2.8" fill="#840000" x="178" y="190.5">Title: pi2-base</text>
<text font-size="2.1" fill="#008484" x="264.2" y="164.9">OPEN HARDWARE</text>
<g font-size="2.1" fill="#840000">
<text x="178" y="178">Base board for Raspberry Pi B2</text>
<text x="178" y="184">Sheet: /</text>
<text x="178" y="181">KoeWiBa</text>
<text x="178" y="186.7">File: pi2-base.sch</text>
<text x="178" y="196.9">KiCad E.D.A. kicad 5.0.0-fee4fd166ubuntu16.04.1</text>
<text x="178" y="194.1">Size: A4</text>
<text x="200" y="194.1">Date: 2018-09-24</text>
<text x="263" y="194.1">Rev: B</text>
<text x="263" y="196.9">Id: 1/5</text>
</g>
<g font-size="1.8" fill="#840000">
<text x="35" y="11.9">1</text>
<text x="85" y="11.9">2</text>
<text x="135" y="11.9">3</text>
<text x="185" y="11.9">4</text>
<text x="235" y="11.9">5</text>
<text x="285" y="11.9">6</text>
<text x="10.4" y="35.9">A</text>
<text x="285.4" y="35.9">A</text>
<text x="10.4" y="85.9">B</text>
<text x="285.4" y="85.9">B</text>
<text x="10.4" y="135.9">C</text>
<text x="285.4" y="135.9">C</text>
<text x="10.4" y="185.9">D</text>
<text x="285.4" y="185.9">D</text>
<text x="35" y="199.9">1</text>
<text x="85" y="199.9">2</text>
<text x="135" y="199.9">3</text>
<text x="185" y="199.9">4</text>
<text x="235" y="199.9">5</text>
<text x="285" y="199.9">6</text>
</g>
<g font-size="1.8" fill="#0000c2">
<text x="50.8" y="20.3">DC/DC Converter with fuses and connectors</text>
<text x="162.6" y="22.9">Real time clock</text>
<text x="50.8" y="38.1">Bus power</text>
<text x="109.2" y="38.1">Gateway BUS&lt;-&gt;RS232</text>
<text x="50.8" y="50.8">Bus pull-up / pull-down</text>
<text x="15.2" y="76.8">Do NOT use relays for 230V!</text>
<text x="50.8" y="74.9">Relays for general purpose</text>
<text x="15.2" y="78.7">Isolation for 230V not sufficient!</text>
<text x="50.8" y="157.5">Inputs for general purpose</text>
</g>
<g font-size="1.8" fill="#008484">
<text x="72.8" y="22.5">+24V</text>
<text x="80.9" y="22.5">+5V</text>
<text x="185.9" y="21.2">+3.3V</text>
<text x="221.8" y="21.4">+5V</text>
<text x="20" y="29.5">J1</text>
<text x="54.9" y="40.3">F1</text>
<text x="66.7" y="40.3">SW1</text>
<text x="20" y="46">J2</text>
<text x="51.7" y="45.4">250V 1A T</text>
<text x="65.1" y="45.4">SWITCH</text>
<text x="198.4" y="46">Raspberry_Pi_B2</text>
<text x="203.2" y="43.7">MOD2</text>
<text x="20" y="51.1">J3</text>
<text x="53.6" y="53">J9</text>
<text x="64.9" y="53">R1</text>
<text x="78.3" y="49.3">+5V</text>
<text x="20" y="56.2">J4</text>
<text x="53.1" y="59.4">J10</text>
<text x="64.9" y="59.4">R2</text>
<text x="65.1" y="55.5">1k</text>
<text x="20" y="61.2">J5</text>
<text x="65.1" y="61.9">1k</text>
<text x="71.6" y="77.1">+24V</text>
<text x="79.8" y="81.6">J13</text>
<text x="88.6" y="82.2">+5V</text>
<text x="145.8" y="79.7">10k</text>
<text x="145.8" y="83.5">10k</text>
<text x="152.6" y="78.4">R6</text>
<text x="20" y="85.4">J6</text>
<text x="20" y="95.5">J7</text>
<text x="153" y="92.9" transform="rotate(-90 153 92.9)">R9</text>
<text x="155.5" y="91.9" transform="rotate(-90 155.5 91.9)">18k</text>
<text x="160.6" y="91.9" transform="rotate(-90 160.6 91.9)">18k</text>
<text x="163.1" y="93.9" transform="rotate(-90 163.1 93.9)">R10</text>
<text x="66.6" y="113.8">J11</text>
<text x="66.6" y="124">J12</text>
<text x="210.5" y="143.2">H1</text>
<text x="219.4" y="143.2">H3</text>
<text x="210.5" y="148.3">H2</text>
<text x="219.4" y="148.3">H4</text>
<text x="93" y="155.9">J14</text>
<text x="112" y="155.9">J15</text>
<text x="133.6" y="155.9">J16</text>
<text x="152.7" y="155.9">J17</text>
<text x="78.3" y="157.3">+5V</text>
<text x="20" y="171.7">J8</text>
<text x="88.2" y="183.8">100k</text>
<text x="89.1" y="181.3">R3</text>
<text x="107.3" y="183.8">100k</text>
<text x="108.1" y="181.3">R4</text>
<text x="128.9" y="183.8">100k</text>
<text x="129.7" y="181.3">R5</text>
<text x="147.9" y="183.8">100k</text>
<text x="148.7" y="181.3">R8</text>
</g>
<g font-size="1.8" fill="#848400">
<text x="52.3" y="28.8">+24V_IN</text>
<text x="62" y="28.8">+24V_OUT</text>
<text x="169.1" y="27.6">+5V_IN</text>
<text x="52.3" y="31.4">GND</text>
<text x="62.9" y="31.4">+5V_OUT</text>
<text x="167.1" y="33.9">SDA_3V3</text>
<text x="168.1" y="30.1">+3V3_IN</text>
<text x="167.3" y="36.4">SCL_3V3</text>
<text x="171.1" y="40.3">GND</text>
<text x="52.3" y="83.4">REL1_COM</text>
<text x="65.9" y="83.4">VCC</text>
<text x="52.3" y="86">REL1_NO</text>
<text x="52.3" y="88.5">REL1_NC</text>
<text x="62.3" y="86">LEDVCC</text>
<text x="65.1" y="89.8">REL1</text>
<text x="52.3" y="93.6">REL2_COM</text>
<text x="65.1" y="93.6">REL2</text>
<text x="52.3" y="98.7">REL2_NC</text>
<text x="52.3" y="96.1">REL2_NO</text>
<text x="65.7" y="98.7">GND</text>
<text x="52.3" y="163.4">IN1</text>
<text x="60.9" y="167.3">IN1_PROT</text>
<text x="66.4" y="163.4">+5V</text>
<text x="52.3" y="168.5">IN2</text>
<text x="52.3" y="173.6">IN3</text>
<text x="60.9" y="169.8">IN2_PROT</text>
<text x="60.9" y="172.3">IN3_PROT</text>
<text x="52.3" y="178.7">IN4</text>
<text x="60.9" y="174.9">IN4_PROT</text>
<text x="65.7" y="178.7">GND</text>
</g>
<g font-size="1.8">
<text x="162.6" y="25.5">RTC</text>
<text x="162.6" y="42.3">rtc.sch</text>
</g>
<text font-size="1.8" fill="#008400" x="152.6" y="82.2">R7</text>
<g font-size="1.4" fill="#840000">
<text x="27.6" y="27.9">1</text>
<text x="27.6" y="30.5">2</text>
<text x="64.4" y="41.9">1</text>
<text x="72" y="41.9">2</text>
<text x="27.6" y="45.7">1</text>
<text x="115.3" y="46.8" transform="rotate(-90 115.3 46.8)">24</text>
<text x="117.9" y="46.8" transform="rotate(-90 117.9 46.8)">23</text>
<text x="122.9" y="46.3" transform="rotate(-90 122.9 46.3)">4</text>
<text x="125.5" y="46.3" transform="rotate(-90 125.5 46.3)">3</text>
<text x="27.6" y="50.8">1</text>
<text x="191.4" y="49.5">1</text>
<text x="191.4" y="52.1">3</text>
<text x="219.3" y="49.5">2</text>
<text x="219.3" y="52.1">4</text>
<text x="27.6" y="55.9">1</text>
<text x="107.2" y="59.7">31</text>
<text x="107.2" y="57.1">32</text>
<text x="107.2" y="54.6">33</text>
<text x="133" y="57.1">5</text>
<text x="133" y="54.6">6</text>
<text x="133" y="59.7">8</text>
<text x="191.4" y="54.6">5</text>
<text x="191.4" y="57.1">7</text>
<text x="191.4" y="59.7">9</text>
<text x="218.9" y="59.7">10</text>
<text x="219.3" y="54.6">6</text>
<text x="219.3" y="57.1">8</text>
<text x="27.6" y="61">1</text>
<text x="107.2" y="64.8">29</text>
<text x="107.2" y="62.2">30</text>
<text x="132.6" y="64.8">10</text>
<text x="133" y="62.2">7</text>
<text x="191" y="62.2">11</text>
<text x="191" y="64.8">13</text>
<text x="218.9" y="62.2">12</text>
<text x="218.9" y="64.8">14</text>
<text x="107.2" y="69.8">27</text>
<text x="107.2" y="67.3">28</text>
<text x="132.6" y="69.8">12</text>
<text x="133" y="67.3">9</text>
<text x="191" y="67.3">15</text>
<text x="191" y="69.8">17</text>
<text x="218.9" y="67.3">16</text>
<text x="218.9" y="69.8">18</text>
<text x="107.2" y="76.2">25</text>
<text x="107.2" y="72.4">26</text>
<text x="132.6" y="72.4">11</text>
<text x="132.6" y="76.2">14</text>
<text x="191" y="72.4">19</text>
<text x="191" y="74.9">21</text>
<text x="191" y="77.5">23</text>
<text x="218.9" y="72.4">20</text>
<text x="218.9" y="74.9">22</text>
<text x="218.9" y="77.5">24</text>
<text x="27.6" y="82.5">1</text>
<text x="107.2" y="78.7">34</text>
<text x="107.2" y="81.3">35</text>
<text x="107.2" y="83.8">36</text>
<text x="132.6" y="78.7">13</text>
<text x="132.6" y="83.8">15</text>
<text x="132.6" y="81.3">16</text>
<text x="191" y="80">25</text>
<text x="191" y="82.5">27</text>
<text x="218.9" y="80">26</text>
<text x="218.9" y="82.5">28</text>
<text x="27.6" y="85.1">2</text>
<text x="27.6" y="87.6">3</text>
<text x="107.2" y="86.4">37</text>
<text x="107.2" y="88.9">38</text>
<text x="132.6" y="88.9">17</text>
<text x="132.6" y="86.4">18</text>
<text x="191" y="85.1">29</text>
<text x="191" y="87.6">31</text>
<text x="218.9" y="85.1">30</text>
<text x="218.9" y="87.6">32</text>
<text x="27.6" y="92.7">1</text>
<text x="27.6" y="95.2">2</text>
<text x="107.2" y="91.4">39</text>
<text x="107.2" y="94">40</text>
<text x="132.6" y="94">19</text>
<text x="132.6" y="91.4">20</text>
<text x="191" y="90.2">33</text>
<text x="191" y="92.7">35</text>
<text x="191" y="95.2">37</text>
<text x="218.9" y="90.2">34</text>
<text x="218.9" y="92.7">36</text>
<text x="218.9" y="95.2">38</text>
<text x="27.6" y="97.8">3</text>
<text x="191" y="97.8">39</text>
<text x="218.9" y="97.8">40</text>
<text x="115.3" y="103.9" transform="rotate(-90 115.3 103.9)">22</text>
<text x="117.9" y="103.9" transform="rotate(-90 117.9 103.9)">21</text>
<text x="122.9" y="103.5" transform="rotate(-90 122.9 103.5)">2</text>
<text x="125.5" y="103.5" transform="rotate(-90 125.5 103.5)">1</text>
<text x="27.6" y="162.6">1</text>
<text x="27.6" y="165.1">2</text>
<text x="27.6" y="167.6">3</text>
<text x="27.6" y="170.2">4</text>
<text x="27.6" y="172.7">5</text>
<text x="27.6" y="175.3">6</text>
<text x="27.6" y="177.8">7</text>
<text x="27.6" y="180.3">8</text>
</g>
<g font-size="1.4">
<text x="38.1" y="27.9">+24V_IN</text>
<text x="50.8" y="25.5">DC/DC</text>
<text x="50.8" y="34.4">dcdc.sch</text>
<text x="39.4" y="41.9">BUS_24V</text>
<text x="39.4" y="54.6">BUS_A</text>
<text x="99.1" y="54.6">BM_IN1</text>
<text x="99.1" y="57.1">BM_IN2</text>
<text x="99.1" y="59.7">BM_IN3</text>
<text x="226" y="59.7">PI_RXD</text>
<text x="226.2" y="57.1">PI_TXD</text>
<text x="39.4" y="61">BUS_B</text>
<text x="99.1" y="62.2">BM_IN4</text>
<text x="180.3" y="67.3">PI_IN1</text>
<text x="226.8" y="67.3">PI_IN2</text>
<text x="226.8" y="69.8">PI_IN3</text>
<text x="161.3" y="74.9">PI_TXD</text>
<text x="226.8" y="74.9">PI_IN4</text>
<text x="39.4" y="82.5">REL1_COM</text>
<text x="50.8" y="80.2">2 Relays</text>
<text x="99.1" y="78.7">BM_REL1</text>
<text x="99.1" y="81.3">BM_REL2</text>
<text x="135.9" y="78.7">BM_TXD</text>
<text x="135.9" y="81.3">BM_CTS</text>
<text x="161.3" y="78.7">PI_RXD</text>
<text x="161.3" y="82.5">PI_CTS</text>
<text x="39.4" y="87.6">REL1_NC</text>
<text x="39.4" y="85.1">REL1_NO</text>
<text x="39.4" y="92.7">REL2_COM</text>
<text x="39.4" y="95.2">REL2_NO</text>
<text x="225.4" y="95.2">PI_REL1</text>
<text x="226.2" y="92.7">PI_CTS</text>
<text x="39.4" y="97.8">REL2_NC</text>
<text x="50.8" y="101.7">2relays.sch</text>
<text x="225.4" y="97.8">PI_REL2</text>
<text x="73.4" y="105.4">BM_REL1</text>
<text x="73.7" y="110.5">PI_REL1</text>
<text x="73.4" y="115.6">BM_REL2</text>
<text x="73.7" y="120.6">PI_REL2</text>
<text x="50.8" y="160.2">4 Inputs</text>
<text x="85.1" y="157.5">BM_IN1</text>
<text x="104.1" y="157.5">BM_IN2</text>
<text x="125.7" y="157.5">BM_IN3</text>
<text x="144.8" y="157.5">BM_IN4</text>
<text x="39.4" y="162.6">IN1</text>
<text x="39.4" y="167.6">IN2</text>
<text x="72.4" y="166.4">IN1_PROT</text>
<text x="85.1" y="162.6">PI_IN1</text>
<text x="104.1" y="162.6">PI_IN2</text>
<text x="125.7" y="162.6">PI_IN3</text>
<text x="144.8" y="162.6">PI_IN4</text>
<text x="39.4" y="172.7">IN3</text>
<text x="72.4" y="168.9">IN2_PROT</text>
<text x="72.4" y="171.4">IN3_PROT</text>
<text x="72.4" y="174">IN4_PROT</text>
<text x="39.4" y="177.8">IN4</text>
<text x="50.8" y="181.7">4inputs.sch</text>
</g>
<g font-size="1.4" fill="#0000c2">
<text x="110.5" y="41.7">5V generated by</text>
<text x="110.5" y="43.2">bus-module is not used!</text>
<text x="86.4" y="193.8">Voltage divider for raspberry PI inputs:</text>
<text x="86.4" y="195.3">56k pullup from input protection in series</text>
<text x="86.4" y="196.8">with 100k.</text>
</g>
<g font-size="1.4" fill="#008484">
<text x="116.1" y="52.3" transform="rotate(-90 116.1 52.3)">AVCC</text>
<text x="118.6" y="51.3" transform="rotate(-90 118.6 51.3)">VCC</text>
<text x="123.7" y="50.8" transform="rotate(-90 123.7 50.8)">24V</text>
<text x="126.2" y="50.8" transform="rotate(-90 126.2 50.8)">24V</text>
<text x="194.1" y="50.3">+3,3V</text>
<text x="194.1" y="52.8">GPIO2|SDA</text>
<text x="214.9" y="50.3">+5V</text>
<text x="214.9" y="52.8">+5V</text>
<text x="110.2" y="57.9">PA1</text>
<text x="110.2" y="55.4">PA0</text>
<text x="128.3" y="57.9">PC1</text>
<text x="128.3" y="55.4">PC0</text>
<text x="194.1" y="55.4">GPIO3|SCL</text>
<text x="194.1" y="57.9">GPIO4|GPCLK0</text>
<text x="209.1" y="57.9">TXD|GPIO14</text>
<text x="214.3" y="55.4">GND</text>
<text x="110.2" y="65.5">PA4</text>
<text x="110.2" y="63">PA3</text>
<text x="110.2" y="60.4">PA2</text>
<text x="128.3" y="65.5">PC4</text>
<text x="128.3" y="63">PC3</text>
<text x="128.3" y="60.4">PC2</text>
<text x="194.1" y="63">GPIO17</text>
<text x="194.1" y="65.5">GPIO27</text>
<text x="194.1" y="60.4">GND</text>
<text x="208.5" y="63">PWM|GPIO18</text>
<text x="208.9" y="60.4">RXD|GPIO15</text>
<text x="214.3" y="65.5">GND</text>
<text x="110.2" y="70.6">PA6</text>
<text x="110.2" y="68.1">PA5</text>
<text x="128.3" y="70.6">PC6</text>
<text x="128.3" y="68.1">PC5</text>
<text x="194.1" y="68.1">GPIO22</text>
<text x="194.1" y="70.6">+3,3V</text>
<text x="212.3" y="68.1">GPIO23</text>
<text x="212.3" y="70.6">GPIO24</text>
<text x="110.2" y="77">AREF</text>
<text x="110.2" y="73.1">PA7</text>
<text x="117.3" y="74.5">MOD1</text>
<text x="128.3" y="73.1">PC7</text>
<text x="128.3" y="77">PD2</text>
<text x="194.1" y="73.1">GPIO10|MOSI</text>
<text x="194.1" y="75.7">GPIO9|MISO</text>
<text x="212.3" y="75.7">GPIO25</text>
<text x="214.3" y="73.1">GND</text>
<text x="110.2" y="79.5">PB0</text>
<text x="110.2" y="82">PB1</text>
<text x="126.2" y="83.9" transform="rotate(-90 126.2 83.9)">bus-module_atmega324_revB</text>
<text x="128.3" y="79.5">PD3</text>
<text x="128.3" y="82">PD5</text>
<text x="194.1" y="78.2">GPIO11|SCLK</text>
<text x="194.1" y="80.8">GND</text>
<text x="194.1" y="83.3">ID_SD</text>
<text x="210" y="78.2">CE0|GPIO8</text>
<text x="210" y="80.8">CE1|GPIO7</text>
<text x="213.3" y="83.3">ID_SC</text>
<text x="110.2" y="84.6">PB2</text>
<text x="110.2" y="87.1">PB3</text>
<text x="110.2" y="89.7">MOSI</text>
<text x="125.1" y="89.7">BUSRXD</text>
<text x="128.3" y="84.6">PD6</text>
<text x="128.3" y="87.1">PD7</text>
<text x="194.1" y="85.8">GPIO5</text>
<text x="194.1" y="88.4">GPIO6</text>
<text x="212.3" y="88.4">GPIO12</text>
<text x="214.3" y="85.8">GND</text>
<text x="110.2" y="92.2">MISO</text>
<text x="110.2" y="94.7">SCK</text>
<text x="123.3" y="94.7">BUSTXDEN</text>
<text x="125.2" y="92.2">BUSTXD</text>
<text x="194.1" y="90.9">GPIO13</text>
<text x="194.1" y="93.5">GPIO19</text>
<text x="212.3" y="93.5">GPIO16</text>
<text x="214.3" y="90.9">GND</text>
<text x="116.1" y="100.8" transform="rotate(-90 116.1 100.8)">GND</text>
<text x="118.6" y="100.8" transform="rotate(-90 118.6 100.8)">GND</text>
<text x="123.7" y="100.8" transform="rotate(-90 123.7 100.8)">GND</text>
<text x="126.2" y="100.8" transform="rotate(-90 126.2 100.8)">GND</text>
<text x="194.1" y="96">GPIO26</text>
<text x="194.1" y="98.5">GND</text>
<text x="212.3" y="96">GPIO20</text>
<text x="212.3" y="98.5">GPIO21</text>
</g>
<g font-size=".9" fill="#008484">
<text x="14.1" y="31">WAGO 2081-1122</text>
<text x="13.9" y="47.5">WAGO 243 orange</text>
<text x="14.5" y="52.6">WAGO 243 green</text>
<text x="57.1" y="52.7">BUS Pull-Up</text>
<text x="15.1" y="57.7">WAGO 243 grey</text>
<text x="56.5" y="59">BUS Pull-down</text>
<text x="15.1" y="62.7">WAGO 243 blue</text>
<text x="13.5" y="83.2">WAGO 2081-1123</text>
<text x="78.7" y="83.1">Power LEDs</text>
<text x="13.5" y="93.3">WAGO 2081-1123</text>
<text x="70" y="103.4">JUMPER3</text>
<text x="70" y="113.5">JUMPER3</text>
<text x="88.4" y="165.7">JUMPER3</text>
<text x="107.5" y="165.7">JUMPER3</text>
<text x="129.1" y="165.7">JUMPER3</text>
<text x="148.1" y="165.7">JUMPER3</text>
<text x="15.2" y="173.2">WAGO 233-508</text>
</g>
</svg>
